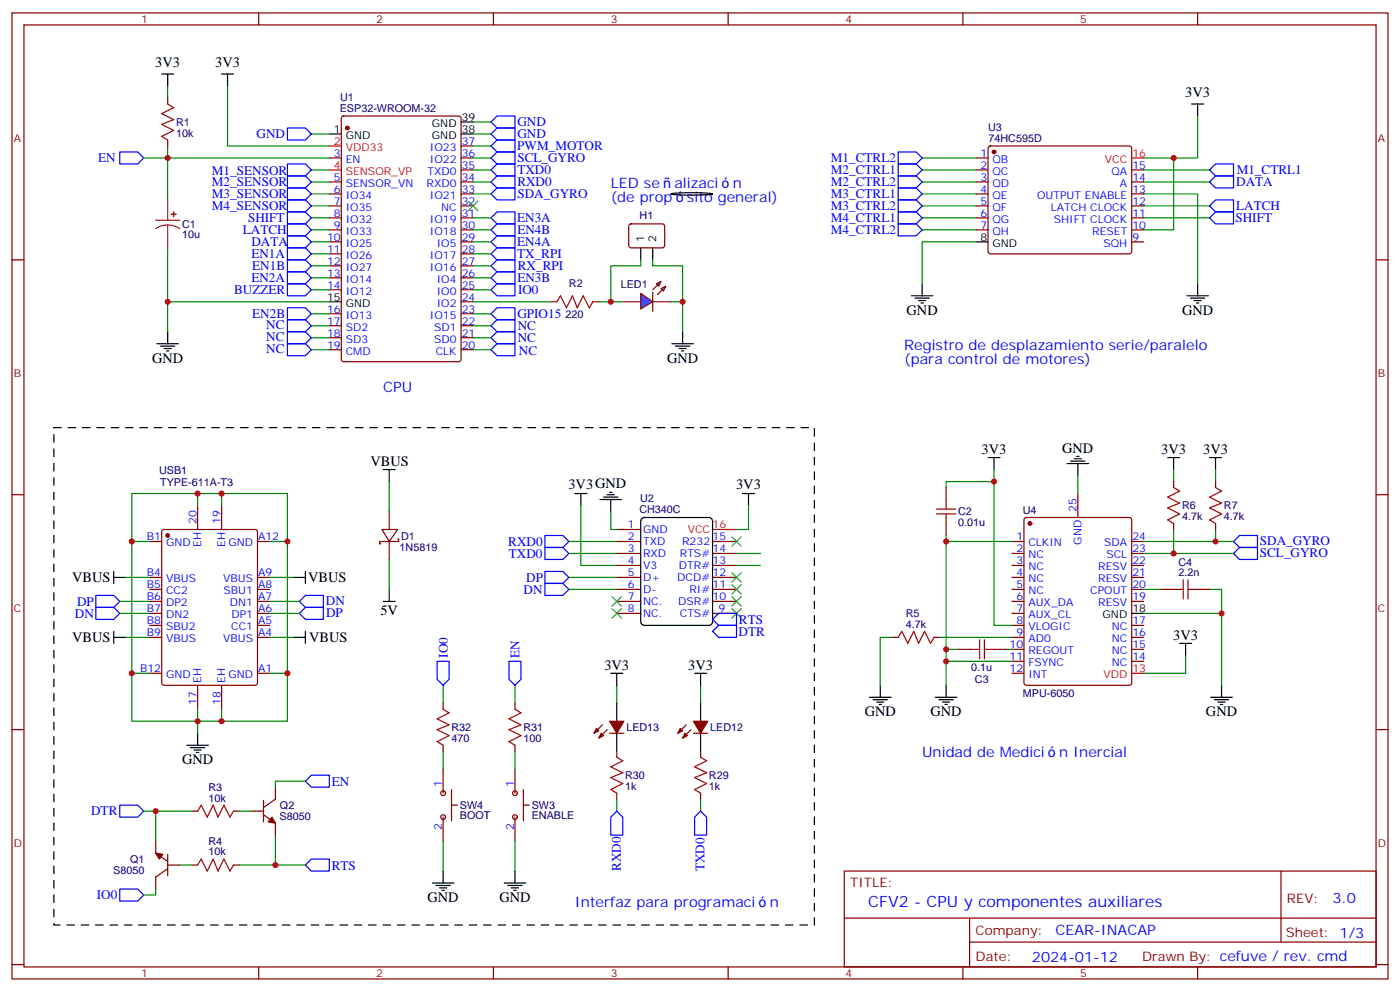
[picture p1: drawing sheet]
<svg xmlns="http://www.w3.org/2000/svg" width="412mm" height="292mm" viewBox="0 0 412 292" stroke-linecap="round" stroke-linejoin="round" font-family="sans-serif">
<g fill="none" stroke="#870000" stroke-width=".35">
<path d="M3.5 3.8h405.4v284.3h-405.4zM7.1 7.3h398.2v277.3h-398.2zM76.2 3.8v3.5M145.3 3.8v3.5M214.5 3.8v3.5M283.6 3.8v3.5M352.8 3.8v3.5M100.8 34.4l.4-.3h33.9l.7 .5v71.2l-.4 .6-34.2 .1-.6-.5-.1-71.1zM97 46.5h3.5M97 53.6h3.5M97 57.1h3.5M135.8 43h3.5"/>
<path d="M135.8 46.5h3.5M135.8 50h3.5M135.8 53.6h3.5M135.8 57.1h3.5M287.5 46.5h3.5M287.5 50h3.5M287.5 53.6h3.5M287.5 57.1h3.5M291.3 43.2l.4-.2h41l.5 .2 .2 .5-.1 30.6-.6 .4h-41.2l-.5-.7v-30.3zM333.4 50h3.5M333.4 53.6h3.5M333.4 57.1h3.5"/>
<path d="M3.5 76.5h3.6M97 60.6h3.5M97 64.1h3.5M97 67.7h3.5M97 71.2h3.5M97 74.7h3.5M97 78.2h3.5M135.8 60.6h3.5M135.8 64.1h3.5M135.8 67.7h3.5M135.8 71.2h3.5M135.8 74.7h3.5"/>
<path d="M135.8 78.2h3.5M287.5 60.6h3.5M287.5 64.1h3.5M287.5 67.7h3.5M333.4 60.6h3.5M333.4 64.1h3.5M333.4 67.7h3.5M333.4 71.2h3.5M405.3 76.5h3.6M97 81.8h3.5M97 85.3h3.5M97 92.4h3.5"/>
<path d="M97 95.9h3.5M97 99.4h3.5M135.8 81.8h3.5M135.8 85.3h3.5M135.8 88.8h3.5M135.8 92.4h3.5M135.8 95.9h3.5M135.8 99.4h3.5M97 102.9h3.5M135.8 102.9h3.5M3.5 145.6h3.6M298.1 159.4h3.5"/>
<path d="M301.9 152.5l.4-.2h30.4l.6 .5 .1 48.2-.5 .7h-30.6l-.6-.4-.1-48.3zM317.5 145.3v7M333.4 159.4h3.5M405.3 145.6h3.6M298.1 162.9h3.5M298.1 166.4h3.5M298.1 170h3.5M298.1 173.5h3.5M298.1 177h3.5M333.4 162.9h3.5M333.4 166.4h3.5M333.4 170h3.5"/>
<path d="M333.4 173.5h3.5M333.4 177h3.5M298.1 180.6h3.5M298.1 184.1h3.5M298.1 187.6h3.5M298.1 191.1h3.5M298.1 194.7h3.5M298.1 198.2h3.5M333.4 184.1h3.5M333.4 187.6h3.5M333.4 191.1h3.5M333.4 194.7h3.5"/>
<path d="M3.5 214.8h3.6M405.3 214.8h3.6M248.7 256.4h156.6v28.2h-156.6zM377.3 256.4v20.9M248.7 270.2h156.5M285.6 277.3h119.6M285.6 270.2v14.2M3.5 283.9h3.6M76.2 284.6v3.5M145.3 284.6v3.5M214.5 284.6v3.5M283.6 284.6v3.5"/>
<path d="M352.8 284.6v3.5M405.3 283.9h3.6"/>
</g>
<g fill="none" stroke="#000" stroke-width=".35">
<path d="M47.6 21.8h3.6M49.4 21.8v3.5M65.3 21.8h3.5M67 21.8v3.5M97 39.4h3.5M135.8 35.9h3.5M135.8 39.4h3.5M351 30.6h3.5M352.8 30.6v3.5M287.5 71.2h3.5M49.4 97.6v3.6M97 88.8h3.5"/>
<path d="M268.5 87.1h6.3M269.5 87.8h4.3M270.6 88.5h2.1M271.3 89.2h.7M271.6 83.5v3.6M349.6 87.1h6.4M350.7 87.8h4.2M351.7 88.5h2.1M352.4 89.2h.7M352.8 83.5v3.6M46.2 101.2h6.4M47.3 101.9h4.2"/>
<path d="M48.3 102.6h2.1M49 103.3h.7M291 134.7h3.6M292.8 134.7v3.5M344 134.7h3.5M345.7 134.7v3.5M356.3 134.7h3.5M358.1 134.7v3.5M333.4 180.6h3.5M347.5 189.4h3.5M349.2 189.4v3.5M275.5 205.2h6.4"/>
<path d="M276.6 206h4.2M277.6 206.7h2.2M278.3 207.4h.7M278.7 201.7v3.5M356.7 205.2h6.3M357.7 206h4.2M358.8 206.7h2.1M359.5 207.4h.7M359.8 201.7v3.5"/>
</g>
<path d="M97 50h3.5M97 43h3.5M333.4 46.5h3.5M333.4 198.2h3.5" fill="none" stroke="#f00" stroke-width=".35"/>
<g fill="#870000" stroke="#870000" stroke-width=".35">
<circle cx="102.3" cy="37.7" r=".53"/>
<circle cx="292.8" cy="44.7" r=".53"/>
<circle cx="303.4" cy="154.1" r=".53"/>
</g>
<g fill="none" stroke="#00f" stroke-width=".35">
<path d="M84.7 37.7h5.3l1.7 1.7-1.7 1.8h-5.3zM144.6 39.4l1.8-1.7h5.3v3.5h-5.3zM146.4 34.1h5.3v3.6h-5.3l-1.8-1.8zM35.3 44.7h5.3l1.7 1.8-1.7 1.8h-5.3zM84.7 48.3h5.3l1.7 1.7-1.7 1.8h-5.3zM84.7 51.8h5.3l1.7 1.8-1.7 1.7h-5.3zM84.7 55.3h5.3l1.7 1.8-1.7 1.7h-5.3zM84.7 58.8h5.3l1.7 1.8-1.7 1.8h-5.3zM144.6 50l1.8-1.7h5.3v3.5h-5.3zM144.6 53.6l1.8-1.8h5.3v3.5h-5.3zM144.6 57.1l1.8-1.8h5.3v3.5h-5.3zM144.6 43l1.8-1.8h5.3v3.5h-5.3z"/>
<path d="M146.4 44.7h5.3v3.6h-5.3l-1.8-1.8zM264.6 44.7h5.3l1.7 1.8-1.7 1.8h-5.3zM264.6 48.3h5.3l1.7 1.7-1.7 1.8h-5.3zM264.6 51.8h5.3l1.7 1.8-1.7 1.7h-5.3zM264.6 55.3h5.3l1.7 1.8-1.7 1.7h-5.3zM264.6 58.8h5.3l1.7 1.8-1.7 1.8h-5.3zM356.3 50l1.8-1.7h5.3v3.5h-5.3zM358.1 58.8h5.3v3.6h-5.3l-1.8-1.8zM358.1 51.8h5.3v3.5h-5.3l-1.8-1.7zM84.7 62.4h5.3l1.7 1.7-1.7 1.8h-5.3zM84.7 65.9h5.3l1.7 1.8-1.7 1.7h-5.3zM84.7 69.4h5.3l1.7 1.8-1.7 1.8h-5.3z"/>
<path d="M84.7 73h5.3l1.7 1.7-1.7 1.8h-5.3zM84.7 76.5h5.3l1.7 1.7-1.7 1.8h-5.3zM146.4 62.4h5.3v3.5h-5.3l-1.8-1.8zM264.6 62.4h5.3l1.7 1.7-1.7 1.8h-5.3zM264.6 65.9h5.3l1.7 1.8-1.7 1.7h-5.3zM358.1 62.4h5.3v3.5h-5.3l-1.8-1.8zM84.7 80h5.3l1.7 1.8-1.7 1.7h-5.3zM84.7 90.6h5.3l1.7 1.8-1.7 1.7h-5.3zM84.7 83.5h5.3l1.7 1.8-1.7 1.8h-5.3zM144.6 81.8l1.8-1.8h5.3v3.5h-5.3zM363.4 159.4l1.7-1.8h5.3v3.5h-5.3zM365.1 161.1h5.3v3.6h-5.3l-1.7-1.8z"/>
</g>
<g fill="none" stroke="#008700" stroke-width=".35">
<path d="M49.4 25.3v3.6M67 25.3v17.7h30M91.7 39.4h5.3M139.3 39.4h5.3M139.3 35.9h5.3M352.8 34.1v12.4h-15.9M42.3 46.5h54.7M49.4 43v15.8M91.7 50h5.3M91.7 53.6h5.3M91.7 57.1h5.3M139.3 50h5.3"/>
<path d="M139.3 53.6h5.3M139.3 46.5h5.3M139.3 57.1h5.3M139.3 43h5.3M271.6 50h15.9M271.6 53.6h15.9M271.6 46.5h15.9M271.6 57.1h15.9M336.9 57.1h15.9v26.4M336.9 50h19.4M336.9 53.6h19.4M345.7 46.5v21.2h-8.8"/>
<path d="M49.4 73v24.6M91.7 60.6h5.3M91.7 64.1h5.3M91.7 67.7h5.3M91.7 71.2h5.3M91.7 78.2h5.3M91.7 74.7h5.3M271.6 60.6h15.9M271.6 64.1h15.9M271.6 67.7h15.9M287.5 71.2h-15.9v12.3M336.9 60.6h19.4"/>
<path d="M336.9 64.1h19.4M49.4 88.8h47.6M91.7 81.8h5.3M91.7 92.4h5.3M292.8 138.2v45.9h5.3M345.7 138.2v3.5M358.1 138.2v3.5M278.7 157.6v1.8M292.8 141.7h-14.1v1.8M298.1 159.4h-19.4v31.7M336.9 159.4h26.5M345.7 155.9v7"/>
<path d="M358.1 155.9v3.5M336.9 173.5h5.3M336.9 162.9h26.5M356.3 173.5h3.5v28.2M282.2 191.1h-3.5v3.6M296.3 191.1h1.8M298.1 194.7h-19.4v7M336.9 180.6h22.9M349.2 192.9v5.3h-12.3"/>
</g>
<path d="M188.7 86.4l3.6 2.4-3.6 2.1z" fill="#09f" stroke="#870000" stroke-width=".35"/>
<path d="M192.3 86v5.7z" fill="#f00" stroke="#870000" stroke-width=".35"/>
<g fill="#870000" stroke="#870000" stroke-width=".35">
<path d="M192.3 85.3l1.4-1.4z"/>
<path d="M193.7 86.7l1.4-1.4z"/>
</g>
<g fill="#09f" stroke="#870000" stroke-width=".35">
<path d="M193.3 83.5l1.4-.7-.7 1.4z"/>
<path d="M194.7 84.9l1.4-.7-.7 1.5z"/>
</g>
<g fill="none" stroke="#870000" stroke-width=".35">
<path d="M49.4 28.9v1.7M49.4 41.2v1.8M185.4 66.1l.5-.2 9.5 .1 .4 .6-.1 5.9-.6 .5-9.5-.1-.4-.7v-5.6zM162.3 88.8h1.7M174.6 88.8h1.8M183.4 88.8h5.3M192.3 88.8h5.3M44.1 159.4h3.5M47.9 156.1l.4-.2h26.8l.7 .4v44.7l-.4 .7h-27.1l-.6-.4-.1-44.7zM58.2 148.8v7.1M65.3 148.8v7.1M75.8 159.4h3.6"/>
<path d="M112.5 155.9h4.6l-2.4 3.5zM114.7 159.4h-2.9v.7h.4M114.7 150.6v5.3M114.7 159.4v5.3M117.1 158.7h.4v.7h-2.8M181.7 159.4h7M181.7 155.9h7M209.9 159.4h7.1M278.7 143.5v3.5M278.7 154.1v3.5M345.7 141.7v1.8M345.7 154.1v1.8"/>
<path d="M358.1 141.7v1.8M358.1 154.1v1.8M44.1 173.5h3.5M44.1 170h3.5M44.1 177h3.5M75.8 173.5h3.6M75.8 170h3.6M75.8 177h3.6M181.7 173.5h7M181.7 170h7M181.7 177h7M181.7 162.9h7"/>
<path d="M181.7 166.4h7M209.9 173.5h7.1M209.9 170h7.1M209.9 177h7.1M209.9 162.9h7.1M209.9 166.4h7.1M342.2 173.5h3.5M352.8 173.5h3.5M44.1 187.6h3.5M44.1 180.6h3.5M44.1 184.1h3.5M44.1 198.2h3.5"/>
<path d="M75.8 187.6h3.6M75.8 180.6h3.6M75.8 184.1h3.6M75.8 198.2h3.6M181.7 180.6h7M209.9 180.6h7.1M262.8 187.6h1.8M275.2 187.6h1.7M282.2 191.1h3.6M292.8 191.1h3.5M58.2 201.7v7.1M65.3 201.7v7.1"/>
<path d="M130.5 207v1.8M130.5 219.4v1.7M151.7 207v1.8M151.7 219.4v1.7M177.4 213.4l-2.4 2.4M178.9 214.8l-2.5 2.4M179.6 215.8h4.2M202.1 213.4l-2.4 2.4M203.6 214.8l-2.5 2.4M204.3 215.8h4.2M56.4 238.8h1.8M68.8 238.8h1.8"/>
<path d="M74.1 238.8h3.5M77.6 239.8l3.5 2.5v3.5M77.6 235.6v6.3M81.1 231.7v3.5l-3.5 2.5M130.5 226.4v7.1M133 237h1.8M133 232.4v9.2M151.7 226.4v7.1M154.2 232.4v9.2M154.2 237h1.7M181.7 221.1v1.8M181.7 233.5v1.7"/>
<path d="M206.4 221.1v1.8M206.4 233.5v1.7M45.9 247.6v3.5l3.5 2.5M49.4 251.5v6.3M49.4 254.6h3.5M49.4 255.7l-3.5 2.5v3.5M56.4 254.6h1.8M68.8 254.6h1.8M130.5 240.5v7.1M151.7 240.5v7.1"/>
<circle cx="130.5" cy="233.5" r=".71"/>
<circle cx="151.7" cy="233.5" r=".71"/>
<circle cx="130.5" cy="240.5" r=".71"/>
<circle cx="151.7" cy="240.5" r=".71"/>
</g>
<g fill="none" stroke="#008700" stroke-width=".35">
<path d="M139.3 67.7h5.3M139.3 71.2h5.3M139.3 74.7h5.3M139.3 78.2h5.3M139.3 64.1h5.3M188.7 76.5v1.7h-8.8v10.6M192.3 76.5v1.7h8.8v10.6M91.7 85.3h5.3M91.7 95.9h5.3M91.7 99.4h5.3M139.3 88.8h23M139.3 85.3h5.3"/>
<path d="M139.3 95.9h5.3M139.3 99.4h5.3M139.3 81.8h5.3M139.3 92.4h5.3M176.4 88.8h7M197.6 88.8h3.5v8.8M91.7 102.9h5.3M139.3 102.9h5.3M317.5 140v5.3M38.8 159.4v38.8M44.1 159.4h-5.3v-14.1h45.9v14.1h-5.3M58.2 145.3v3.5"/>
<path d="M65.3 145.3v3.5M84.7 159.4v38.8M114.7 141.7v8.9M167.6 159.4h14.1M171.1 148.8v17.6h10.6M179.9 150.6v5.3h1.8M220.5 148.8v7.1h-3.5M35.3 177h8.8M37 170h7.1M79.4 177h8.8M79.4 170h7M114.7 164.7v8.8"/>
<path d="M167.6 173.5h14.1M167.6 170h14.1M167.6 162.9h14.1M217 162.9h7M217 166.4h7M35.3 180.6h8.8M37 187.6h7.1M44.1 198.2h-5.3v14.1h45.9v-14.1h-5.3M79.4 187.6h7M79.4 180.6h8.8M262.8 187.6h-3.5v14.1M276.9 187.6h21.2"/>
<path d="M58.2 208.8v7M65.3 208.8v3.5M130.5 201.7v5.3M151.7 201.7v5.3M181.7 201.7v5.3M206.4 201.7v5.3M42.3 238.8h14.1M45.9 238.8v8.8M70.6 238.8h3.5M90 229.9h-8.9v1.8M130.5 221.1v5.3M151.7 221.1v5.3"/>
<path d="M181.7 235.2v3.6M206.4 235.2v3.6M52.9 254.6h3.5M70.6 254.6h19.4M81.1 245.8v8.8M130.5 247.6v8.8M151.7 247.6v8.8M45.9 261.7v1.8h-3.6"/>
</g>
<g fill="none" stroke="#000" stroke-width=".35">
<path d="M197.6 57.1a54.2 54.2 0 0 1 12.3 0 54.2 54.2 0 0 1-12.3 0zM188.7 73v3.5M192.3 73v3.5M201.1 97.6v3.6M197.9 101.2h6.4M199 101.9h4.2M200 102.6h2.1M200.7 103.3h.7M112.9 138.2h3.5M114.7 138.2v3.5M314.3 136.5h6.4M315.4 135.7h4.2"/>
<path d="M316.4 135h2.2M317.1 134.3h.8M317.5 136.5v3.5M169.3 145.3h3.6M171.1 145.3v3.5M176.7 147h6.4M177.8 146.3h4.2M178.9 145.6h2.1M179.6 144.9h.7M179.9 147v3.6M189 152.8l.8-.5h19l.9 .5 .2 .6v29.6l-.5 .9-.6 .2h-19l-.9-.5-.2-.6v-29.6zM218.7 145.3h3.5"/>
<path d="M220.5 145.3v3.5M33.5 170h3.5M33.5 168.2v3.5M86.4 170h3.6M90 168.2v3.5M112.9 177h3.5M114.7 173.5v3.5M33.5 187.6h3.5M33.5 185.8v3.6M86.4 187.6h3.6M90 185.8v3.6M179.9 198.2h3.5"/>
<path d="M181.7 198.2v3.5M204.6 198.2h3.5M206.4 198.2v3.5M55 219.4h6.4M58.2 215.8v3.6M181.7 207v5.3M181.7 215.8v5.3M206.4 207v5.3M206.4 215.8v5.3M256.1 205.2h6.4M257.2 206h4.2M258.2 206.7h2.1"/>
<path d="M258.9 207.4h.7M259.3 201.7v3.5M56.1 220.1h4.2M57.1 220.8h2.2M57.9 221.5h.7M127.4 259.9h6.3M130.5 256.4v3.5M148.5 259.9h6.4M151.7 256.4v3.5M128.4 260.6h4.2M129.5 261.3h2.1M130.2 262h.7"/>
<path d="M149.6 260.6h4.2M150.6 261.3h2.2M151.3 262h.7"/>
</g>
<g fill="none" stroke="#00f" stroke-width=".35">
<path d="M144.6 71.2l1.8-1.8h5.3v3.6h-5.3zM144.6 67.7l1.8-1.8h5.3v3.5h-5.3zM144.6 74.7l1.8-1.7h5.3v3.5h-5.3zM144.6 78.2l1.8-1.7h5.3v3.5h-5.3zM84.7 94.1h5.3l1.7 1.8-1.7 1.7h-5.3zM84.7 97.6h5.3l1.7 1.8-1.7 1.8h-5.3zM144.6 95.9l1.8-1.8h5.3v3.5h-5.3zM144.6 99.4l1.8-1.8h5.3v3.6h-5.3zM144.6 92.4l1.8-1.8h5.3v3.5h-5.3zM144.6 85.3l1.8-1.8h5.3v3.6h-5.3zM84.7 101.2h5.3l1.7 1.7-1.7 1.8h-5.3zM144.6 102.9l1.8-1.7h5.3v3.5h-5.3z"/>
<path d="M160.5 157.6h5.3l1.8 1.8-1.8 1.7h-5.3zM28.2 178.8h5.3l1.8 1.8-1.8 1.7h-5.3zM28.2 175.3h5.3l1.8 1.7-1.8 1.8h-5.3zM88.2 177l1.8-1.7h5.2v3.5h-5.2zM160.5 168.2h5.3l1.8 1.8-1.8 1.7h-5.3zM160.5 171.7h5.3l1.8 1.8-1.8 1.8h-5.3zM160.5 161.1h5.3l1.8 1.8-1.8 1.8h-5.3zM88.2 180.6l1.8-1.8h5.2v3.5h-5.2zM128.8 194.7h3.5v5.3l-1.8 1.7-1.7-1.7zM149.9 194.7h3.6v5.3l-1.8 1.7-1.8-1.7zM209.9 182.3l1.8-1.7h5.3v3.5h-5.3zM209.9 185.8l1.8-1.7h5.3v3.5h-5.3z"/>
<path d="M35.3 237h5.3l1.7 1.8-1.7 1.7h-5.3zM90 229.9l1.7-1.7h5.3v3.5h-5.3zM181.7 238.8l1.7 1.7v5.3h-3.5v-5.3zM206.4 238.8l1.7 1.7v5.3h-3.5v-5.3zM90 254.6l1.7-1.7h5.3v3.5h-5.3zM35.3 261.7h5.3l1.7 1.8-1.7 1.7h-5.3z"/>
</g>
<g fill="none" stroke="#a10000" stroke-width=".35">
<path d="M49.4 30.6l1.8 1.1-3.6 1.7 3.6 1.8-3.6 1.4 3.6 1.8-3.6 1.7 1.8 1.1M164 88.8l1.1-1.7 1.8 3.5 1.7-3.5 1.4 3.5 1.8-3.5 1.8 3.5 1-1.8M275.9 151.3h5.6M275.9 149.9h5.6M278.7 147v2.9M278.7 151.3v2.8M345.7 143.5l1.8 1.1-3.5 1.7 3.5 1.8-3.5 1.4 3.5 1.8-3.5 1.7 1.7 1.1M358.1 143.5l1.7 1.1-3.5 1.7 3.5 1.8-3.5 1.4 3.5 1.8-3.5 1.7 1.8 1.1M345.7 173.5h2.8M348.5 170.7v5.6M350 170.7v5.6M350 173.5h2.8"/>
<path d="M264.6 187.6l1-1.8 1.8 3.6 1.8-3.6 1.4 3.6 1.7-3.6 1.8 3.6 1.1-1.8M285.8 191.1h2.8M288.6 188.3v5.7M290 188.3v5.7M290 191.1h2.8M130.5 208.8l1.8 1-3.5 1.8 3.5 1.8-3.5 1.4 3.5 1.7-3.5 1.8 1.7 1.1M151.7 208.8l1.8 1-3.6 1.8 3.6 1.8-3.6 1.4 3.6 1.7-3.6 1.8 1.8 1.1M58.2 238.8l1.1-1.8 1.7 3.5 1.8-3.5 1.4 3.5 1.8-3.5 1.7 3.5 1.1-1.7M181.7 222.9l1.7 1-3.5 1.8 3.5 1.8-3.5 1.4 3.5 1.7-3.5 1.8 1.8 1.1M206.4 222.9l1.7 1-3.5 1.8 3.5 1.8-3.5 1.4 3.5 1.7-3.5 1.8 1.8 1.1M58.2 254.6l1.1-1.7 1.7 3.5 1.8-3.5 1.4 3.5 1.8-3.5 1.7 3.5 1.1-1.8"/>
</g>
<g fill="#870000" stroke="#870000" stroke-width=".35">
<path d="M80.1 240.5l1 1.8-2.1-.4z"/>
<path d="M45.9 251.1l2.1 .4-1.1 1.4z"/>
<path d="M204.3 212.3h4.2l-2.1 3.5z"/>
<path d="M201.8 215.8l.7 .7-1.4 .7z"/>
<path d="M200.4 214.4l.7 .7-1.4 .7z"/>
<path d="M179.6 212.3h4.2l-2.1 3.5z"/>
<path d="M177.1 215.8l.7 .7-1.4 .7z"/>
<path d="M175.7 214.4l.7 .7-1.4 .7z"/>
<circle cx="49.4" cy="157.6" r=".53"/>
</g>
<path d="M209.9 155.9h7.1" fill="none" stroke="#f00" stroke-width=".35"/>
<g fill="none" stroke="#3c3" stroke-width=".35">
<path d="M137.9 59.2l2.9 2.8M140.8 59.2l-2.9 2.8M215.5 158l2.9 2.8M218.4 158l-2.9 2.8M180.3 175.6l2.8 2.8M180.3 179.1l2.8 2.9M183.1 175.6l-2.8 2.8M183.1 179.1l-2.8 2.9M215.5 179.1l2.9 2.9M215.5 175.6l2.9 2.8M215.5 172.1l2.9 2.8M215.5 168.6l2.9 2.8"/>
<path d="M218.4 179.1l-2.9 2.9M218.4 175.6l-2.9 2.8M218.4 172.1l-2.9 2.8M218.4 168.6l-2.9 2.8"/>
</g>
<path d="M49.4 58.8v6M45.9 64.8h7M49.4 66.3l-1.9 .2-1.6 .8M49.4 66.3l1.8 .2 1.7 .8M49.4 66.3v6.7" fill="none" stroke="#8c2424" stroke-width=".35"/>
<g fill="#8c2424" stroke="#8c2424" stroke-width=".35">
<path d="M50.4 63.1h1.5z"/>
<path d="M51.1 62.4l.1 1.4z"/>
</g>
<path d="M15.9 125.9h224v146.4h-224z" fill="none" stroke="#000" stroke-width=".35" stroke-dasharray="2.1 2.1"/>
<g fill="#c00">
<circle cx="49.4" cy="46.5" r=".88"/>
<circle cx="345.7" cy="162.9" r=".88"/>
<circle cx="358.1" cy="159.4" r=".88"/>
<circle cx="359.8" cy="180.6" r=".88"/>
<circle cx="278.7" cy="194.7" r=".88"/>
<circle cx="278.7" cy="191.1" r=".88"/>
<circle cx="292.8" cy="141.7" r=".88"/>
<circle cx="278.7" cy="159.4" r=".88"/>
<circle cx="345.7" cy="46.5" r=".88"/>
<circle cx="49.4" cy="88.8" r=".88"/>
<circle cx="58.2" cy="145.3" r=".88"/>
<circle cx="65.3" cy="145.3" r=".88"/>
<circle cx="58.2" cy="212.3" r=".88"/>
<circle cx="65.3" cy="212.3" r=".88"/>
<circle cx="38.8" cy="159.4" r=".88"/>
<circle cx="38.8" cy="198.2" r=".88"/>
<circle cx="84.7" cy="159.4" r=".88"/>
<circle cx="84.7" cy="198.2" r=".88"/>
<circle cx="45.9" cy="238.8" r=".88"/>
<circle cx="81.1" cy="254.6" r=".88"/>
<circle cx="179.9" cy="88.8" r=".88"/>
<circle cx="201.1" cy="88.8" r=".88"/>
</g>
<text font-size="4.6" fill="#00f" x="255.8" y="267">CFV2 - CPU y componentes auxiliares</text>
<g font-size="4.2">
<text x="45.7" y="19.7">3V3</text>
<text x="63.4" y="19.7">3V3</text>
<text x="349.1" y="28.5">3V3</text>
<text x="267.1" y="92.7">GND</text>
<text x="348.2" y="92.7">GND</text>
<text x="44.8" y="106.8">GND</text>
<text x="196.5" y="106.8">GND</text>
<text x="109.1" y="137.2">VBUS</text>
<text x="289.2" y="133.6">3V3</text>
<text x="312.9" y="133.3">GND</text>
<text x="342.1" y="133.6">3V3</text>
<text x="354.4" y="133.6">3V3</text>
<text x="167.5" y="143.8">3V3GND</text>
<text x="216.8" y="143.9">3V3</text>
<text x="21.2" y="171.4">VBUS</text>
<text x="90.7" y="171.4">VBUS</text>
<text x="112.1" y="181">5V</text>
<text x="21.2" y="189">VBUS</text>
<text x="91.1" y="189">VBUS</text>
<text x="345.6" y="188.3">3V3</text>
<text x="178" y="197.1">3V3</text>
<text x="202.7" y="197.1">3V3</text>
<text x="254.7" y="210.9">GND</text>
<text x="274.1" y="210.9">GND</text>
<text x="355.2" y="210.9">GND</text>
<text x="53.6" y="225">GND</text>
<text x="125.9" y="265.6">GND</text>
<text x="147.1" y="265.6">GND</text>
</g>
<g font-size="4.2" fill="#00f">
<text x="179.9" y="55.3">LED se</text>
<text x="179.9" y="59.5">(de prop</text>
<text x="198.6" y="55.3">alizaci</text>
<text x="202.4" y="59.5">sito general)</text>
<text x="215.9" y="55.3">n</text>
<text x="266.3" y="102.9">Registro de desplazamiento serie/paralelo</text>
<text x="266.3" y="107.2">(para control de motores)</text>
<text x="112.9" y="115.3">CPU</text>
<text x="271.6" y="222.9">Unidad de Medici</text>
<text x="312" y="222.9">n Inercial</text>
<text x="169.3" y="267">Interfaz para programaci</text>
<text x="226.8" y="267">n</text>
<text x="392.5" y="265.7">3.0</text>
<text x="310.9" y="275.2">CEAR-INACAP</text>
<text x="304" y="283">2024-01-12</text>
</g>
<g font-size="3.9" fill="#00f">
<text x="75.6" y="40.7">GND</text>
<text x="152.4" y="37.1">GND</text>
<text x="152.4" y="40.6">GND</text>
<text x="28.9" y="47.8">EN</text>
<text x="152.4" y="44.2">PWM_MOTOR</text>
<text x="152.4" y="47.7">SCL_GYRO</text>
<text x="244.7" y="47.8">M1_CTRL2</text>
<text x="62.4" y="51.5">M1_SENSOR</text>
<text x="152.4" y="51.3">TXD0</text>
<text x="244.7" y="51.3">M2_CTRL1</text>
<text x="364.3" y="51.2">M1_CTRL1</text>
<text x="62.4" y="58.4">M3_SENSOR</text>
<text x="62.4" y="54.9">M2_SENSOR</text>
<text x="152.4" y="58.2">SDA_GYRO</text>
<text x="152.4" y="54.9">RXD0</text>
<text x="244.7" y="54.8">M2_CTRL2</text>
<text x="244.7" y="58.3">M3_CTRL1</text>
<text x="364.1" y="54.7">DATA</text>
<text x="62.4" y="61.9">M4_SENSOR</text>
<text x="73.1" y="65.4">SHIFT</text>
<text x="152.3" y="65.4">EN3A</text>
<text x="244.7" y="61.9">M3_CTRL2</text>
<text x="244.7" y="65.4">M4_CTRL1</text>
<text x="363.9" y="65.3">SHIFT</text>
<text x="364.1" y="61.8">LATCH</text>
<text x="71.5" y="68.9">LATCH</text>
<text x="152.4" y="69">EN4B</text>
<text x="244.7" y="68.9">M4_CTRL2</text>
<text x="74.1" y="72.5">DATA</text>
<text x="74.1" y="76">EN1A</text>
<text x="152.3" y="75.9">TX_RPI</text>
<text x="152.3" y="72.5">EN4A</text>
<text x="74.1" y="83">EN2A</text>
<text x="74.3" y="79.5">EN1B</text>
<text x="152.4" y="83.1">EN3B</text>
<text x="152.5" y="79.4">RX_RPI</text>
<text x="68.9" y="86.6">BUZZER</text>
<text x="152.6" y="86.5">IO0</text>
<text x="74.3" y="93.6">EN2B</text>
<text x="152.4" y="93.6">GPIO15</text>
<text x="78.4" y="97">NC</text>
<text x="78.4" y="100.5">NC</text>
<text x="152.5" y="97.2">NC</text>
<text x="152.5" y="100.7">NC</text>
<text x="78.4" y="104">NC</text>
<text x="152.8" y="104.4">NC</text>
<text x="149.7" y="160.7">RXD0</text>
<text x="371.1" y="160.5">SDA_GYRO</text>
<text x="149.9" y="164.2">TXD0</text>
<text x="371.1" y="164.1">SCL_GYRO</text>
<text x="155" y="171.2">DP</text>
<text x="22.7" y="178.3">DP</text>
<text x="96" y="178.2">DN</text>
<text x="154.2" y="174.8">DN</text>
<text x="22.1" y="181.8">DN</text>
<text x="96.1" y="181.7">DP</text>
<text x="217.7" y="183.6">RTS</text>
<text x="217.6" y="187.2">DTR</text>
<text x="131.9" y="193.6" transform="rotate(-90 131.9 193.6)">IO0</text>
<text x="153" y="193.6" transform="rotate(-90 153 193.6)">EN</text>
<text x="97.7" y="231.2">EN</text>
<text x="26.8" y="240">DTR</text>
<text x="97.7" y="255.9">RTS</text>
<text x="182.8" y="256.3" transform="rotate(-90 182.8 256.3)">RXD0</text>
<text x="207.5" y="256.5" transform="rotate(-90 207.5 256.5)">TXD0</text>
<text x="28.6" y="264.7">IO0</text>
</g>
<g font-size="3.9" fill="#800">
<text x="250.5" y="261">TITLE:</text>
<text x="379.1" y="265.7">REV:</text>
<text x="287.4" y="275.2">Company:</text>
<text x="378.7" y="275.8">Sheet: 1/3</text>
<text x="287.4" y="282.9">Date:</text>
<text x="336.4" y="282.9">Drawn By: cefuve / rev. cmd</text>
</g>
<g font-size="3.2" fill="#800">
<text x="41.6" y="6.8">1</text>
<text x="110.8" y="6.8">2</text>
<text x="179.9" y="6.8">3</text>
<text x="249.1" y="6.8">4</text>
<text x="318.2" y="6.8">5</text>
<text x="4.1" y="41.9">A</text>
<text x="405.9" y="41.9">A</text>
<text x="4.1" y="111.1">B</text>
<text x="405.9" y="111.1">B</text>
<text x="4.1" y="180.2">C</text>
<text x="405.9" y="180.2">C</text>
<text x="4.1" y="249.3">D</text>
<text x="405.9" y="249.3">D</text>
<text x="41.6" y="287.6">1</text>
<text x="110.8" y="287.6">2</text>
<text x="179.9" y="287.6">3</text>
<text x="249.1" y="287.6">4</text>
<text x="318.2" y="287.6">5</text>
</g>
<g font-size="3.2" fill="#000080">
<text x="100.2" y="29.7">U1</text>
<text x="100.1" y="32.9">ESP32-WROOM-32</text>
<text x="51.9" y="40.3">10k</text>
<text x="51.9" y="37.1">R1</text>
<text x="291.1" y="38.5">U3</text>
<text x="291.2" y="41.7">74HC595D</text>
<text x="188.4" y="64.5">H1</text>
<text x="53.6" y="70.2">10u</text>
<text x="53.6" y="67">C1</text>
<text x="167.6" y="84.3">R2</text>
<text x="182.9" y="84.7">LED1</text>
<text x="166.6" y="93.5">220</text>
<text x="46.9" y="139.4">USB1</text>
<text x="47.2" y="143">TYPE-611A-T3</text>
<text x="188.5" y="147.8">U2</text>
<text x="348.2" y="149.9">R6</text>
<text x="360.5" y="149.9">R7</text>
<text x="188.4" y="151">CH340C</text>
<text x="282.2" y="154.8">0.01u</text>
<text x="282.2" y="151.7">C2</text>
<text x="301.3" y="151.4">U4</text>
<text x="348.2" y="153.1">4.7k</text>
<text x="360.5" y="153.1">4.7k</text>
<text x="118.2" y="158.8">D1</text>
<text x="117.7" y="162.3">1N5819</text>
<text x="347.1" y="166.5">C4</text>
<text x="347.1" y="169.6">2.2n</text>
<text x="266.8" y="184.8">4.7k</text>
<text x="266.8" y="181.7">R5</text>
<text x="286.1" y="197.6">0.1u</text>
<text x="287.2" y="201.1">C3</text>
<text x="301.3" y="205.2">MPU-6050</text>
<text x="133" y="215.3">R32</text>
<text x="154.2" y="215.3">R31</text>
<text x="184.5" y="215.2">LED13</text>
<text x="209.2" y="215.2">LED12</text>
<text x="133" y="218.4">470</text>
<text x="154.2" y="218.4">100</text>
<text x="61.4" y="232.8">R3</text>
<text x="184.1" y="232.5">1k</text>
<text x="184.1" y="229.4">R30</text>
<text x="208.8" y="232.5">1k</text>
<text x="208.8" y="229.4">R29</text>
<text x="61.4" y="235.9">10k</text>
<text x="82.5" y="238.2">Q2</text>
<text x="135.5" y="238.1">SW4</text>
<text x="156.6" y="238.1">SW3</text>
<text x="82.4" y="241.4">S8050</text>
<text x="135.5" y="241.2">BOOT</text>
<text x="156.6" y="241.2">ENABLE</text>
<text x="61.4" y="251.8">10k</text>
<text x="61.4" y="248.6">R4</text>
<text x="33.3" y="257.3">S8050</text>
<text x="38.4" y="254.1">Q1</text>
</g>
<g font-size="3.2">
<text x="136" y="35.6">39</text>
<text x="98.4" y="39.1">1</text>
<text x="101.8" y="40.9">GND</text>
<text x="127.2" y="37.3">GND</text>
<text x="127.2" y="40.9">GND</text>
<text x="136" y="39.1">38</text>
<text x="189.8" y="71.2" transform="rotate(-90 189.8 71.2)">1</text>
<text x="193.3" y="71.2" transform="rotate(-90 193.3 71.2)">2</text>
<text x="288.8" y="70.8">8</text>
<text x="292.3" y="72.6">GND</text>
<text x="96.3" y="88.5">15</text>
<text x="101.8" y="90.2">GND</text>
<text x="324.8" y="182">GND</text>
<text x="333.6" y="180.2">18</text>
</g>
<g font-size="3.2" fill="#00f">
<text x="98.4" y="46.1">3</text>
<text x="101.8" y="47.9">EN</text>
<text x="126.7" y="44.4">IO23</text>
<text x="126.7" y="47.9">IO22</text>
<text x="136" y="42.6">37</text>
<text x="136" y="46.1">36</text>
<text x="288.8" y="46.1">1</text>
<text x="292.3" y="47.9">QB</text>
<text x="98.4" y="53.2">5</text>
<text x="125.9" y="51.4">TXD0</text>
<text x="136" y="49.7">35</text>
<text x="136" y="53.2">34</text>
<text x="288.8" y="49.7">2</text>
<text x="288.8" y="53.2">3</text>
<text x="292.3" y="51.4">QC</text>
<text x="327.4" y="51.4">QA</text>
<text x="333.6" y="53.2">14</text>
<text x="333.6" y="49.7">15</text>
<text x="98.4" y="56.7">6</text>
<text x="101.8" y="58.5">IO34</text>
<text x="101.8" y="55">SENSOR_VN</text>
<text x="125.7" y="55">RXD0</text>
<text x="126.7" y="58.5">IO21</text>
<text x="136" y="56.7">33</text>
<text x="288.8" y="56.7">4</text>
<text x="292.3" y="55">QD</text>
<text x="292.3" y="58.5">QE</text>
<text x="305.5" y="58.5">OUTPUT ENABLE</text>
<text x="329.9" y="55">A</text>
<text x="333.6" y="56.7">13</text>
<text x="98.4" y="63.8">8</text>
<text x="98.4" y="60.3">7</text>
<text x="101.8" y="65.5">IO32</text>
<text x="101.8" y="62">IO35</text>
<text x="126.7" y="65.5">IO19</text>
<text x="129.9" y="62">NC</text>
<text x="136" y="60.3">32</text>
<text x="136" y="63.8">31</text>
<text x="288.8" y="60.3">5</text>
<text x="288.8" y="63.8">6</text>
<text x="292.3" y="62">QF</text>
<text x="292.3" y="65.5">QG</text>
<text x="309.6" y="62">LATCH CLOCK</text>
<text x="310.4" y="65.5">SHIFT CLOCK</text>
<text x="333.6" y="63.8">11</text>
<text x="333.6" y="60.3">12</text>
<text x="96.3" y="70.8">10</text>
<text x="98.4" y="67.3">9</text>
<text x="101.8" y="69.1">IO33</text>
<text x="126.7" y="69.1">IO18</text>
<text x="136" y="67.3">30</text>
<text x="136" y="70.8">29</text>
<text x="288.8" y="67.3">7</text>
<text x="292.3" y="69.1">QH</text>
<text x="321.7" y="69.1">RESET</text>
<text x="333.6" y="70.8">9</text>
<text x="333.6" y="67.3">10</text>
<text x="96.3" y="77.9">12</text>
<text x="96.3" y="74.4">11</text>
<text x="101.8" y="76.1">IO26</text>
<text x="101.8" y="72.6">IO25</text>
<text x="126.7" y="76.1">IO17</text>
<text x="128.7" y="72.6">IO5</text>
<text x="136" y="74.4">28</text>
<text x="136" y="77.9">27</text>
<text x="325" y="72.6">SQH</text>
<text x="96.3" y="81.4">13</text>
<text x="101.8" y="83.2">IO14</text>
<text x="101.8" y="79.7">IO27</text>
<text x="126.7" y="79.7">IO16</text>
<text x="128.7" y="83.2">IO4</text>
<text x="136" y="81.4">26</text>
<text x="96.3" y="84.9">14</text>
<text x="101.8" y="86.7">IO12</text>
<text x="128.7" y="86.7">IO0</text>
<text x="136" y="84.9">25</text>
<text x="136" y="88.5">24</text>
<text x="96.3" y="95.5">17</text>
<text x="96.3" y="92">16</text>
<text x="101.8" y="93.8">IO13</text>
<text x="126.7" y="93.8">IO15</text>
<text x="128.7" y="90.2">IO2</text>
<text x="136" y="92">23</text>
<text x="136" y="95.5">22</text>
<text x="96.3" y="99.1">18</text>
<text x="101.8" y="100.8">SD3</text>
<text x="101.8" y="97.3">SD2</text>
<text x="127.9" y="97.3">SD1</text>
<text x="127.9" y="100.8">SD0</text>
<text x="136" y="99.1">21</text>
<text x="96.3" y="102.6">19</text>
<text x="101.8" y="104.4">CMD</text>
<text x="128.3" y="104.4">CLK</text>
<text x="136" y="102.6">20</text>
<text x="57.9" y="154.1" transform="rotate(-90 57.9 154.1)">20</text>
<text x="64.9" y="154.1" transform="rotate(-90 64.9 154.1)">19</text>
<text x="185" y="155.5">1</text>
<text x="317.1" y="150.6" transform="rotate(-90 317.1 150.6)">25</text>
<text x="43.3" y="159">B1</text>
<text x="48.9" y="160.8">GND</text>
<text x="59.3" y="161" transform="rotate(-90 59.3 161)">EH</text>
<text x="66.3" y="161" transform="rotate(-90 66.3 161)">EH</text>
<text x="67.3" y="160.8">GND</text>
<text x="76" y="159">A12</text>
<text x="185" y="159">2</text>
<text x="189.4" y="160.4">TXD</text>
<text x="189.4" y="156.9">GND</text>
<text x="200.9" y="160.4">R232</text>
<text x="209.9" y="159">15</text>
<text x="299.4" y="159">1</text>
<text x="302.9" y="160.8">CLKIN</text>
<text x="318.6" y="160.3" transform="rotate(-90 318.6 160.3)">GND</text>
<text x="325.3" y="160.8">SDA</text>
<text x="333.6" y="159">24</text>
<text x="185" y="166.1">4</text>
<text x="185" y="162.6">3</text>
<text x="189.4" y="167.5">V3</text>
<text x="189.4" y="164">RXD</text>
<text x="200" y="167.5">DTR#</text>
<text x="200.3" y="164">RTS#</text>
<text x="209.9" y="162.6">14</text>
<text x="209.9" y="166.1">13</text>
<text x="299.4" y="162.6">2</text>
<text x="299.4" y="166.1">3</text>
<text x="302.9" y="164.3">NC</text>
<text x="302.9" y="167.9">NC</text>
<text x="323.5" y="167.9">RESV</text>
<text x="325.9" y="164.3">SCL</text>
<text x="333.6" y="166.1">22</text>
<text x="333.6" y="162.6">23</text>
<text x="43.3" y="173.1">B5</text>
<text x="43.3" y="169.6">B4</text>
<text x="48.9" y="171.4">VBUS</text>
<text x="65.7" y="171.4">VBUS</text>
<text x="76" y="169.6">A9</text>
<text x="76" y="173.1">A8</text>
<text x="185" y="173.1">6</text>
<text x="185" y="169.6">5</text>
<text x="189.4" y="171">D+</text>
<text x="199.5" y="171">DCD#</text>
<text x="209.9" y="169.6">12</text>
<text x="209.9" y="173.1">11</text>
<text x="299.4" y="169.6">4</text>
<text x="299.4" y="173.1">5</text>
<text x="302.9" y="171.4">NC</text>
<text x="323.5" y="171.4">RESV</text>
<text x="333.6" y="173.1">20</text>
<text x="333.6" y="169.6">21</text>
<text x="43.3" y="176.7">B6</text>
<text x="48.9" y="178.4">DP2</text>
<text x="48.9" y="174.9">CC2</text>
<text x="65.9" y="174.9">SBU1</text>
<text x="67.7" y="178.4">DN1</text>
<text x="76" y="176.7">A7</text>
<text x="185" y="176.7">7</text>
<text x="189.4" y="178.1">NC.</text>
<text x="189.4" y="174.6">D-</text>
<text x="199.8" y="178.1">DSR#</text>
<text x="203.1" y="174.6">RI#</text>
<text x="209.9" y="176.7">10</text>
<text x="299.4" y="176.7">6</text>
<text x="302.9" y="174.9">NC</text>
<text x="302.9" y="178.4">AUX_DA</text>
<text x="321.2" y="174.9">CPOUT</text>
<text x="323.5" y="178.4">RESV</text>
<text x="333.6" y="176.7">19</text>
<text x="43.3" y="183.7">B8</text>
<text x="43.3" y="180.2">B7</text>
<text x="48.9" y="185.5">SBU2</text>
<text x="48.9" y="182">DN2</text>
<text x="68.1" y="185.5">CC1</text>
<text x="68.2" y="182">DP1</text>
<text x="76" y="180.2">A6</text>
<text x="76" y="183.7">A5</text>
<text x="185" y="180.2">8</text>
<text x="189.4" y="181.6">NC.</text>
<text x="200.3" y="181.6">CTS#</text>
<text x="211.7" y="180.2">9</text>
<text x="299.4" y="180.2">7</text>
<text x="299.4" y="183.7">8</text>
<text x="302.9" y="182">AUX_CL</text>
<text x="302.9" y="185.5">VLOGIC</text>
<text x="327.5" y="185.5">NC</text>
<text x="333.6" y="183.7">17</text>
<text x="43.3" y="187.3">B9</text>
<text x="48.9" y="189">VBUS</text>
<text x="65.7" y="189">VBUS</text>
<text x="76" y="187.3">A4</text>
<text x="297.4" y="190.8">10</text>
<text x="299.4" y="187.3">9</text>
<text x="302.9" y="189">AD0</text>
<text x="327.5" y="189">NC</text>
<text x="333.6" y="190.8">15</text>
<text x="333.6" y="187.3">16</text>
<text x="41.2" y="197.8">B12</text>
<text x="76" y="197.8">A1</text>
<text x="297.4" y="194.3">11</text>
<text x="297.4" y="197.8">12</text>
<text x="302.9" y="192.5">REGOUT</text>
<text x="302.9" y="196.1">FSYNC</text>
<text x="327.5" y="196.1">NC</text>
<text x="327.5" y="192.5">NC</text>
<text x="333.6" y="194.3">14</text>
<text x="48.9" y="199.6">GND</text>
<text x="59.3" y="201" transform="rotate(-90 59.3 201)">EH</text>
<text x="66.3" y="201" transform="rotate(-90 66.3 201)">EH</text>
<text x="67.3" y="199.6">GND</text>
<text x="302.9" y="199.6">INT</text>
<text x="57.9" y="207.5" transform="rotate(-90 57.9 207.5)">17</text>
<text x="64.9" y="207.5" transform="rotate(-90 64.9 207.5)">18</text>
<text x="130.2" y="231.7" transform="rotate(-90 130.2 231.7)">1</text>
<text x="151.3" y="231.7" transform="rotate(-90 151.3 231.7)">1</text>
<text x="130.2" y="244.3" transform="rotate(-90 130.2 244.3)">2</text>
<text x="151.3" y="244.3" transform="rotate(-90 151.3 244.3)">2</text>
</g>
<g font-size="3.2" fill="#f00">
<text x="98.4" y="42.6">2</text>
<text x="101.8" y="44.4">VDD33</text>
<text x="325.5" y="47.9">VCC</text>
<text x="333.6" y="46.1">16</text>
<text x="98.4" y="49.7">4</text>
<text x="101.8" y="51.4">SENSOR_VP</text>
<text x="209.9" y="155.5">16</text>
<text x="202.6" y="156.9">VCC</text>
<text x="333.6" y="197.8">13</text>
<text x="325" y="199.6">VDD</text>
</g>
</svg>
